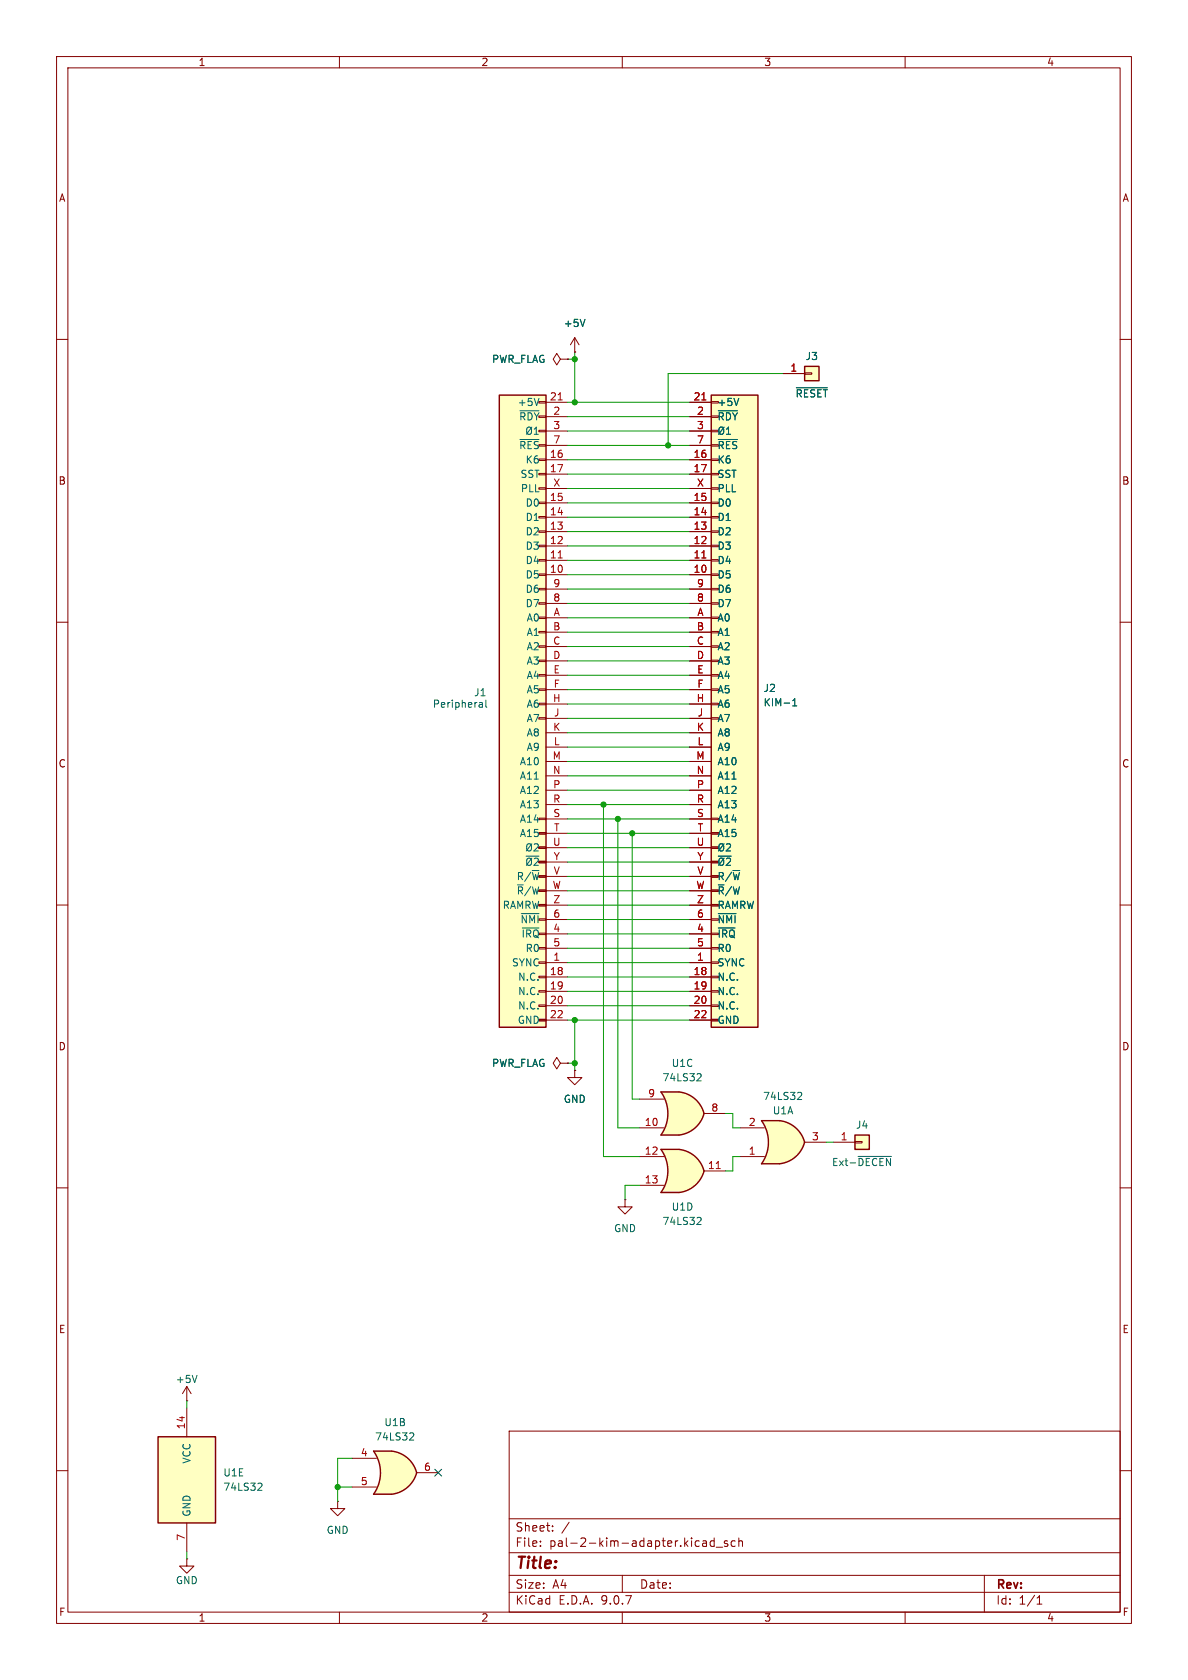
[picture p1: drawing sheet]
<svg xmlns="http://www.w3.org/2000/svg" width="210mm" height="297mm" viewBox="0 0 210 297" stroke-linecap="round" stroke-linejoin="round" font-family="sans-serif">
<g fill="none" stroke="#840000" stroke-width=".18">
<path d="M10 10h190v277h-190zM12 12h186v273h-186zM60 10v2M110 10v2M160 10v2M10 60h2M198 60h2M10 110h2M198 110h2M10 160h2M198 160h2M10 210h2"/>
<path d="M110.5 212.1v1.3h1.3l-1.3 1.2-1.3-1.2h1.3M110.5 212.1h.1M198 210h2M90 253h108v32h-108zM10 260h2M90 278.5h108M90 274.5h108M90 268.5h108M95.5 273.2v.2M95.5 272.5v.1M97.7 270.5v.2M97.7 269.8v.1"/>
<path d="M100.6 269.1l-1.3 1.9M110 278.5v3M124.2 272.5h.6l.1 .9M124.9 272.7l-.5 .1a.29 .29 0 0 0-.2 .3 .29 .29 0 0 0 .2 .3l.5-.1M126.2 272.5l-.4-.1-.3 .3v.4l.2 .2h.5M126.2 271.9v1.5M126.6 273.5h1.1M128.6 272.5l-.4-.1-.2 .2 .1 .2 .5 .2v.3h-.6M130 272.5l-.5-.1-.3 .3v.4l.2 .2h.6M130.6 272.5l.2-.1 .4 .1v.9M130.6 271.9v1.5M174 278.5v6.5"/>
<path d="M198 260h2M60 285v2M90 281.5h108M110 285v2M160 285v2M183.3 283.6h.9M183.3 282.5l.5-.4v1.5"/>
</g>
<path d="M125.7 69.9h8.3v111.7h-8.3z" fill="#ffffc2"/>
<path d="M125.7 69.9h8.3v111.7h-8.3z" fill="none" stroke="#840000" stroke-width=".25"/>
<g fill="none" stroke="#840000" stroke-width=".18">
<path d="M121.9 71.1h3.8M121.9 73.7h3.8M121.9 76.2h3.8M121.9 78.7h3.8M125.7 71h1.3v.2h-1.3zM125.7 73.5h1.3v.3h-1.3zM125.7 76.1h1.3v.2h-1.3zM125.7 78.6h1.3v.3h-1.3zM121.9 81.3h3.8M121.9 83.8h3.8M121.9 86.4h3.8M121.9 88.9h3.8"/>
<path d="M121.9 91.4h3.8M121.9 94h3.8M121.9 96.5h3.8M121.9 99.1h3.8M125.7 81.2h1.3v.2h-1.3zM125.7 83.7h1.3v.2h-1.3zM125.7 86.2h1.3v.3h-1.3zM125.7 88.8h1.3v.2h-1.3zM125.7 91.3h1.3v.3h-1.3zM125.7 93.9h1.3v.2h-1.3zM125.7 96.4h1.3v.2h-1.3zM125.7 98.9h1.3v.3h-1.3z"/>
<path d="M121.9 101.6h3.8M121.9 104.1h3.8M121.9 106.7h3.8M121.9 109.2h3.8M121.9 111.8h3.8M121.9 114.3h3.8M121.9 116.8h3.8M121.9 119.4h3.8M125.7 101.5h1.3v.2h-1.3zM125.7 104h1.3v.3h-1.3zM125.7 106.6h1.3v.2h-1.3zM125.7 109.1h1.3v.2h-1.3z"/>
<path d="M125.7 111.6h1.3v.3h-1.3zM125.7 114.2h1.3v.2h-1.3zM125.7 116.7h1.3v.3h-1.3zM125.7 119.3h1.3v.2h-1.3zM121.9 121.9h3.8M121.9 124.5h3.8M121.9 127h3.8M121.9 129.5h3.8M121.9 132.1h3.8M121.9 134.6h3.8M121.9 137.2h3.8M121.9 139.7h3.8"/>
<path d="M125.7 121.8h1.3v.2h-1.3zM125.7 124.3h1.3v.3h-1.3zM125.7 126.9h1.3v.2h-1.3zM121.9 142.2h3.8M121.9 144.8h3.8M121.9 147.3h3.8M121.9 149.9h3.8M121.9 152.4h3.8M121.9 154.9h3.8M121.9 157.5h3.8M125.7 144.7h1.3v.2h-1.3zM125.7 147.2h1.3v.2h-1.3z"/>
<path d="M125.7 149.7h1.3v.3h-1.3zM125.7 152.3h1.3v.2h-1.3zM125.7 154.8h1.3v.3h-1.3zM125.7 157.4h1.3v.2h-1.3zM125.7 159.9h1.3v.2h-1.3zM121.9 160h3.8M121.9 162.6h3.8M121.9 165.1h3.8M121.9 167.6h3.8M121.9 170.2h3.8M121.9 172.7h3.8M121.9 175.3h3.8"/>
<path d="M121.9 177.8h3.8M125.7 170.1h1.3v.2h-1.3zM125.7 172.6h1.3v.2h-1.3zM125.7 175.1h1.3v.3h-1.3zM125.7 177.7h1.3v.2h-1.3zM125.7 162.4h1.3v.3h-1.3zM125.7 165h1.3v.2h-1.3zM125.7 167.5h1.3v.3h-1.3zM121.9 180.3h3.8M125.7 180.2h1.3v.3h-1.3z"/>
</g>
<g fill="none" stroke="#006464" stroke-width=".18">
<path d="M127 72.6h3.3M127 77.7h3.3M127.3 75.6l.1-.1a.43 .43 0 0 1 .5 .4v.5a.42 .42 0 0 1-.4 .4 .42 .42 0 0 1-.4-.4v-.5zM128 75.5l-1 1.3M128.4 76.8h.7M128.4 75.9l.4-.4v1.3M130.6 70.4l-.4 1.3M140.1 124.8h.8M140.1 123.9l.4-.4v1.3M127 151.4h2.3M127.1 149.4l.3-.2a.43 .43 0 0 1 .5 .4v.4a.42 .42 0 0 1-.4 .5 .42 .42 0 0 1-.4-.5zM127.1 151.9l.3-.2a.43 .43 0 0 1 .5 .4v.5a.42 .42 0 0 1-.4 .4 .42 .42 0 0 1-.4-.4z"/>
<path d="M128 149.2l-1 1.2M128 151.7l-1 1.3M128.4 149.3l.5-.1 .2 .3-.7 .9h.7M128.4 151.8l.5-.1 .2 .4-.7 .9h.7M127 161.5h3.1M127 164.1h2.9"/>
</g>
<path d="M124.1 70.7h.7M124.1 98.6h.7" fill="none" stroke="#a90000" stroke-width=".18"/>
<path d="M142.2 64.8h2.6v2.5h-2.6z" fill="#ffffc2"/>
<path d="M142.2 64.8h2.6v2.5h-2.6z" fill="none" stroke="#840000" stroke-width=".25"/>
<path d="M101.6 59.7l-.8 1.3M101.6 59.7l.8 1.3M101.6 59.7v2.5M99.1 63.5l-.7-1-.6 1 .6 1 .7-1h1.2M100.3 63.5h.1M101.6 62.2h.1M138.4 66h3.8M142.2 65.9h1.3v.3h-1.3zM101.6 189.2v1.3h1.3l-1.3 1.3-1.3-1.3h1.3M101.6 189.2h.1" fill="none" stroke="#840000" stroke-width=".18"/>
<path d="M103.4 56.5l-.4 1.2M140.8 68.6h5.5" fill="none" stroke="#006464" stroke-width=".18"/>
<path d="M88.3 69.9h8.2v111.7h-8.2z" fill="#ffffc2"/>
<path d="M88.3 69.9h8.2v111.7h-8.2z" fill="none" stroke="#840000" stroke-width=".25"/>
<g fill="none" stroke="#840000" stroke-width=".18">
<path d="M95.2 71h1.3v.2h-1.3zM95.2 76.1h1.3v.2h-1.3zM96.5 71.1h3.8M96.5 73.7h3.8M96.5 76.2h3.8M96.5 78.7h3.8M95.2 81.2h1.3v.2h-1.3zM95.2 83.7h1.3v.2h-1.3zM95.2 86.2h1.3v.3h-1.3zM95.2 88.8h1.3v.2h-1.3zM95.2 91.3h1.3v.3h-1.3zM95.2 93.9h1.3v.2h-1.3z"/>
<path d="M95.2 96.4h1.3v.2h-1.3zM95.2 98.9h1.3v.3h-1.3zM96.5 81.3h3.8M96.5 83.8h3.8M96.5 86.4h3.8M96.5 88.9h3.8M96.5 91.4h3.8M96.5 94h3.8M96.5 96.5h3.8M96.5 99.1h3.8M95.2 101.5h1.3v.2h-1.3zM95.2 104h1.3v.3h-1.3z"/>
<path d="M95.2 106.6h1.3v.2h-1.3zM95.2 109.1h1.3v.2h-1.3zM95.2 111.6h1.3v.3h-1.3zM95.2 114.2h1.3v.2h-1.3zM95.2 116.7h1.3v.3h-1.3zM95.2 119.3h1.3v.2h-1.3zM96.5 101.6h3.8M96.5 104.1h3.8M96.5 106.7h3.8M96.5 109.2h3.8M96.5 111.8h3.8M96.5 114.3h3.8"/>
<path d="M96.5 116.8h3.8M96.5 119.4h3.8M95.2 121.8h1.3v.2h-1.3zM95.2 124.3h1.3v.3h-1.3zM95.2 126.9h1.3v.2h-1.3zM96.5 121.9h3.8M96.5 124.5h3.8M96.5 127h3.8M96.5 129.5h3.8M96.5 132.1h3.8M96.5 134.6h3.8M96.5 137.2h3.8"/>
<path d="M96.5 139.7h3.8M95.2 144.7h1.3v.2h-1.3zM95.2 147.2h1.3v.2h-1.3zM95.2 149.7h1.3v.3h-1.3zM95.2 152.3h1.3v.2h-1.3zM95.2 159.9h1.3v.2h-1.3zM96.5 142.2h3.8M96.5 144.8h3.8M96.5 147.3h3.8M96.5 149.9h3.8M96.5 152.4h3.8M96.5 154.9h3.8"/>
<path d="M96.5 157.5h3.8M95.2 170.1h1.3v.2h-1.3zM95.2 172.6h1.3v.2h-1.3zM95.2 175.1h1.3v.3h-1.3zM95.2 177.7h1.3v.2h-1.3zM95.2 167.5h1.3v.3h-1.3zM96.5 160h3.8M96.5 162.6h3.8M96.5 165.1h3.8M96.5 167.6h3.8M96.5 170.2h3.8M96.5 172.7h3.8"/>
<path d="M96.5 175.3h3.8M96.5 177.8h3.8M95.2 180.2h1.3v.3h-1.3zM96.5 180.3h3.8M33 247.6h.1M33 245.1l-.7 1.3M33 245.1l.8 1.3M33 245.1v2.5M33 275.6v1.3h1.3l-1.3 1.2-1.3-1.2h1.3M33 275.6h.1"/>
</g>
<g fill="none" stroke="#006464" stroke-width=".18">
<path d="M91.9 72.6h3.4M91.9 77.7h3.4M93.3 75.6l.1-.1a.43 .43 0 0 1 .6 .4v.5a.42 .42 0 0 1-.5 .4 .42 .42 0 0 1-.4-.4v-.5zM94 75.5l-1 1.3M94.4 76.8h.8M94.4 75.9l.4-.4v1.3M95.3 70.4l-.4 1.3M84.9 124.2h.2l.2 .2v.6M85.3 125h-.4M85.3 124.5l-.4 .1M85.9 123.8v1.1l.2 .1M93 151.4h2.3"/>
<path d="M93.2 149.4l.2-.2a.43 .43 0 0 1 .6 .4v.4a.42 .42 0 0 1-.5 .5 .42 .42 0 0 1-.4-.5zM93.2 151.9l.2-.2a.43 .43 0 0 1 .6 .4v.5a.42 .42 0 0 1-.5 .4 .42 .42 0 0 1-.4-.4zM94 149.2l-1 1.2M94 151.7l-1 1.3M94.4 149.3l.5-.1 .3 .3-.8 .9h.8M94.4 151.8l.5-.1 .3 .4-.8 .9h.8M92.1 161.5h3.2M92.3 164.1h3M34.8 243.1l-.4 1.3"/>
</g>
<path d="M98.7 70.7h.7M98.7 98.6h.7" fill="none" stroke="#a90000" stroke-width=".18"/>
<path d="M27.9 254h10.2v15.2h-10.2z" fill="#ffffc2"/>
<path d="M27.9 254h10.2v15.2h-10.2z" fill="none" stroke="#840000" stroke-width=".25"/>
<path d="M33 248.9v5.1M33 269.2v5.1M59.7 265.4v1.3h1.3l-1.3 1.3-1.3-1.3h1.3M59.7 265.4h.1" fill="none" stroke="#840000" stroke-width=".18"/>
<path d="M45.8 262.2l.4 .1 .1 .3-.8 .9h.8" fill="none" stroke="#006464" stroke-width=".18"/>
<path d="M134.6 198.1h3.2M134.6 205.7h3.2" fill="none" stroke="#ffffc2" stroke-width=".18"/>
<g fill="#ffffc2" stroke="#ffffc2" stroke-width=".18">
<path d="M137.8 198.1a5.2 5.2 0 0 1 4.4 3.8l-5 1.4z"/>
<path d="M137.3 200.6l4.9 1.3a5.1 5.1 0 0 1-4.4 3.8z"/>
</g>
<path d="M134.6 198.1h3.2v7.6h-3.2a6.6 6.6 0 0 0 0-7.6z" fill="#ffffc2"/>
<path d="M137.8 198.1h-3.2a6.6 6.6 0 0 1 0 7.6h3.2M137.8 198.1a5.2 5.2 0 0 1 4.4 3.8M142.2 201.9a5.1 5.1 0 0 1-4.4 3.8" fill="none" stroke="#840000" stroke-width=".25"/>
<path d="M130.8 199.4h4.3M130.8 204.5h4.3M142.2 201.9h3.8" fill="none" stroke="#840000" stroke-width=".18"/>
<path d="M141.2 193.1l.4 .1 .1 .3-.8 .9h.8" fill="none" stroke="#006464" stroke-width=".18"/>
<path d="M66 256.5h3.2M66 264.2h3.2" fill="none" stroke="#ffffc2" stroke-width=".18"/>
<g fill="#ffffc2" stroke="#ffffc2" stroke-width=".18">
<path d="M68.6 259l5.1 1.3a5.2 5.2 0 0 1-4.5 3.9z"/>
<path d="M69.2 256.5a5.1 5.1 0 0 1 4.5 3.9l-5 1.2z"/>
</g>
<path d="M66 256.5h3.2v7.7h-3.2a6.7 6.7 0 0 0 0-7.7z" fill="#ffffc2"/>
<path d="M69.2 256.5h-3.2a6.6 6.6 0 0 1 0 7.7h3.2M69.2 256.5a5.2 5.2 0 0 1 4.5 3.8 5.2 5.2 0 0 1-4.5 3.9" fill="none" stroke="#840000" stroke-width=".25"/>
<path d="M62.2 257.8h4.3M62.2 262.9h4.3M73.7 260.3h3.8" fill="none" stroke="#840000" stroke-width=".18"/>
<path d="M72.6 253.3l.4 .1 .1 .3-.7 .9h.7" fill="none" stroke="#006464" stroke-width=".18"/>
<path d="M151.1 200.7h2.6v2.5h-2.6z" fill="#ffffc2"/>
<path d="M151.1 200.7h2.6v2.5h-2.6z" fill="none" stroke="#840000" stroke-width=".25"/>
<path d="M99.1 188l-.7-1.1-.6 1.1 .6 1 .7-1h1.2M100.3 188h.1M147.3 201.9h3.8M151.1 201.8h1.3v.3h-1.3z" fill="none" stroke="#840000" stroke-width=".18"/>
<path d="M151.7 204.4h5.9" fill="none" stroke="#006464" stroke-width=".18"/>
<path d="M116.8 193h3.2M116.8 200.7h3.2" fill="none" stroke="#ffffc2" stroke-width=".18"/>
<g fill="#ffffc2" stroke="#ffffc2" stroke-width=".18">
<path d="M119.4 195.5l5.1 1.4a5.2 5.2 0 0 1-4.5 3.8z"/>
<path d="M120 193a5.1 5.1 0 0 1 4.5 3.9l-5 1.2z"/>
</g>
<path d="M116.8 193h3.2v7.7h-3.2a6.7 6.7 0 0 0 0-7.7z" fill="#ffffc2"/>
<path d="M120 200.7h-3.2a6.6 6.6 0 0 0 0-7.7h3.2a5.1 5.1 0 0 1 4.5 3.9 5.2 5.2 0 0 1-4.5 3.8" fill="none" stroke="#840000" stroke-width=".25"/>
<path d="M113 194.3h4.3M113 199.4h4.3M124.5 196.9h3.8" fill="none" stroke="#840000" stroke-width=".18"/>
<path d="M123.4 189.8l.4 .1 .1 .3-.7 .9h.7" fill="none" stroke="#006464" stroke-width=".18"/>
<path d="M116.8 203.2h3.2M116.8 210.8h3.2" fill="none" stroke="#ffffc2" stroke-width=".18"/>
<g fill="#ffffc2" stroke="#ffffc2" stroke-width=".18">
<path d="M119.4 205.7l5.1 1.3a5.2 5.2 0 0 1-4.5 3.8z"/>
<path d="M120 203.2a5.1 5.1 0 0 1 4.5 3.8l-5 1.3z"/>
</g>
<path d="M116.8 203.2h3.2v7.6h-3.2a6.7 6.7 0 0 0 0-7.6z" fill="#ffffc2"/>
<path d="M116.8 203.2h3.2a5.1 5.1 0 0 1 4.5 3.8 5.2 5.2 0 0 1-4.5 3.8h-3.2a6.6 6.6 0 0 0 0-7.6z" fill="none" stroke="#840000" stroke-width=".25"/>
<g fill="none" stroke="#840000" stroke-width=".18">
<path d="M100.3 63.5h.1M101.6 62.2h.1M121.9 71.1h3.8M121.9 73.7h3.8M121.9 76.2h3.8M121.9 78.7h3.8M138.4 66h3.8M121.9 81.3h3.8M121.9 83.8h3.8M121.9 86.4h3.8M121.9 88.9h3.8M121.9 91.4h3.8"/>
<path d="M121.9 94h3.8M121.9 96.5h3.8M121.9 99.1h3.8M121.9 101.6h3.8M121.9 104.1h3.8M121.9 106.7h3.8M121.9 109.2h3.8M121.9 111.8h3.8M121.9 114.3h3.8M121.9 116.8h3.8M121.9 119.4h3.8M121.9 121.9h3.8"/>
<path d="M121.9 124.5h3.8M121.9 127h3.8M121.9 129.5h3.8M121.9 132.1h3.8M121.9 134.6h3.8M121.9 137.2h3.8M121.9 139.7h3.8M121.9 142.2h3.8M121.9 144.8h3.8M121.9 147.3h3.8M121.9 149.9h3.8M121.9 152.4h3.8"/>
<path d="M121.9 154.9h3.8M121.9 157.5h3.8M121.9 160h3.8M121.9 162.6h3.8M121.9 165.1h3.8M121.9 167.6h3.8M121.9 170.2h3.8M121.9 172.7h3.8M121.9 175.3h3.8M121.9 177.8h3.8M100.3 188h.1M101.6 189.2h.1"/>
<path d="M121.9 180.3h3.8M113 204.5h4.3M113 209.6h4.3M124.5 207h3.8"/>
</g>
<path d="M124.1 70.7h.7M124.1 98.6h.7M126.6 206.6h.7" fill="none" stroke="#a90000" stroke-width=".18"/>
<g fill="none" stroke="#006464" stroke-width=".18">
<path d="M103.4 56.5l-.4 1.2M127 72.6h3.3M127 77.7h3.3M127.3 75.6l.1-.1a.43 .43 0 0 1 .5 .4v.5a.42 .42 0 0 1-.4 .4 .42 .42 0 0 1-.4-.4v-.5zM128 75.5l-1 1.3M128.4 76.8h.7M128.4 75.9l.4-.4v1.3M130.6 70.4l-.4 1.3M140.8 68.6h5.5M140.1 124.8h.8M140.1 123.9l.4-.4v1.3M127 151.4h2.3"/>
<path d="M127.1 149.4l.3-.2a.43 .43 0 0 1 .5 .4v.4a.42 .42 0 0 1-.4 .5 .42 .42 0 0 1-.4-.5zM127.1 151.9l.3-.2a.43 .43 0 0 1 .5 .4v.5a.42 .42 0 0 1-.4 .4 .42 .42 0 0 1-.4-.4zM128 149.2l-1 1.2M128 151.7l-1 1.3M128.4 149.3l.5-.1 .2 .3-.7 .9h.7M128.4 151.8l.5-.1 .2 .4-.7 .9h.7M127 161.5h3.1M127 164.1h2.9M123.4 215.2l.4 .1 .1 .3-.7 .9h.7"/>
</g>
<g fill="none" stroke="#009600" stroke-width=".18">
<path d="M100.3 63.5h1.3M100.3 71.1h21.6M100.3 78.7h21.6M100.3 76.2h21.6M100.3 73.7h21.6M101.6 62.2v8.9M138.4 66h-20.3v12.7M100.3 83.8h21.6M100.3 81.3h21.6M100.3 86.4h21.6M100.3 88.9h21.6M100.3 96.5h21.6"/>
<path d="M100.3 99.1h21.6M100.3 94h21.6M100.3 91.4h21.6M100.3 101.6h21.6M100.3 114.3h21.6M100.3 111.8h21.6M100.3 119.4h21.6M100.3 116.8h21.6M100.3 106.7h21.6M100.3 109.2h21.6M100.3 104.1h21.6M100.3 124.5h21.6"/>
<path d="M100.3 121.9h21.6M100.3 127h21.6M100.3 137.2h21.6M100.3 139.7h21.6M100.3 132.1h21.6M100.3 134.6h21.6M100.3 129.5h21.6M100.3 144.8h21.6M100.3 147.3h21.6M100.3 154.9h21.6M100.3 157.5h21.6M100.3 152.4h21.6"/>
<path d="M100.3 149.9h21.6M100.3 142.2h21.6M106.7 142.2v62.3h6.3M109.2 144.8v54.6h3.8M111.8 147.3v47h1.2M100.3 177.8h21.6M100.3 175.3h21.6M100.3 170.2h21.6M100.3 172.7h21.6M100.3 165.1h21.6M100.3 167.6h21.6M100.3 160h21.6"/>
<path d="M100.3 162.6h21.6M100.3 188h1.3M100.3 180.3h21.6M101.6 180.3v8.9M128.3 196.9h1.2v2.5h1.3M113 209.6h-2.5v2.5M130.8 204.5h-1.3v2.5h-1.2M146 201.9h1.3M33 247.6v1.3M62.2 257.8h-2.5v7.6M33 274.3v1.3M59.7 262.9h2.5"/>
</g>
<path d="M76.9 259.7l1.2 1.3M78.1 259.7l-1.2 1.3" fill="none" stroke="#000084" stroke-width=".18"/>
<g fill="#009600" stroke="#009600" stroke-width=".18">
<circle cx="111.8" cy="147.3" r=".46"/>
<circle cx="59.7" cy="262.9" r=".46"/>
<circle cx="101.6" cy="180.3" r=".46"/>
<circle cx="101.6" cy="188" r=".46"/>
<circle cx="101.6" cy="63.5" r=".46"/>
<circle cx="118.1" cy="78.7" r=".46"/>
<circle cx="101.6" cy="71.1" r=".46"/>
<circle cx="109.2" cy="144.8" r=".46"/>
<circle cx="106.7" cy="142.2" r=".46"/>
</g>
<text font-size="2.8" fill="#840000" x="91" y="277.9">Title:</text>
<g font-size="2.1" fill="#840000">
<text x="91" y="273.7">File:</text>
<text x="91" y="271">Sheet:</text>
<text x="97.1" y="273.7">pal-2-kim-adapter.kicad_sch</text>
<text x="91" y="281.1">Size:</text>
<text x="97.7" y="281.1">A4</text>
<text x="113" y="281.1">Date:</text>
<text x="176" y="281.3">Rev:</text>
<text x="91" y="283.9">KiCad</text>
<text x="98.7" y="283.9">E.D.A.</text>
<text x="106.3" y="283.9">9.0.7</text>
<text x="176" y="283.9">Id:</text>
<text x="180.1" y="283.9">1/1</text>
</g>
<g font-size="1.8" fill="#840000">
<text x="35" y="11.9">1</text>
<text x="85" y="11.9">2</text>
<text x="135" y="11.9">3</text>
<text x="185" y="11.9">4</text>
<text x="10.3" y="35.9">A</text>
<text x="198.4" y="35.9">A</text>
<text x="10.3" y="85.9">B</text>
<text x="198.3" y="85.9">B</text>
<text x="10.3" y="135.9">C</text>
<text x="198.3" y="135.9">C</text>
<text x="10.3" y="185.9">D</text>
<text x="198.3" y="185.9">D</text>
<text x="10.3" y="235.9">E</text>
<text x="198.3" y="235.9">E</text>
<text x="10.3" y="285.9">F</text>
<text x="35" y="286.9">1</text>
<text x="85" y="286.9">2</text>
<text x="135" y="286.9">3</text>
<text x="185" y="286.9">4</text>
<text x="198.4" y="285.9">F</text>
</g>
<g font-size="1.8" fill="#006464">
<text x="99.6" y="58">+5V</text>
<text x="86.9" y="64.4">PWR_FLAG</text>
<text x="142.3" y="63.9">J3</text>
<text x="91.4" y="72">+5V</text>
<text x="126.7" y="72">+5V</text>
<text x="140.5" y="70.5">~{RESET}</text>
<text x="91.7" y="74.5">~{RDY}</text>
<text x="126.7" y="74.5">~{RDY}</text>
<text x="91.7" y="79.6">~{RES}</text>
<text x="92.8" y="82.1">K6</text>
<text x="126.7" y="79.6">~{RES}</text>
<text x="126.7" y="82.1">K6</text>
<text x="91.9" y="84.7">SST</text>
<text x="92" y="87.2">PLL</text>
<text x="92.8" y="89.8">D0</text>
<text x="126.7" y="84.7">SST</text>
<text x="126.7" y="87.2">PLL</text>
<text x="126.7" y="89.8">D0</text>
<text x="92.8" y="92.3">D1</text>
<text x="92.8" y="94.8">D2</text>
<text x="126.7" y="92.3">D1</text>
<text x="126.7" y="94.8">D2</text>
<text x="92.8" y="97.4">D3</text>
<text x="92.8" y="99.9">D4</text>
<text x="126.7" y="97.4">D3</text>
<text x="126.7" y="99.9">D4</text>
<text x="92.8" y="102.5">D5</text>
<text x="92.8" y="105">D6</text>
<text x="92.8" y="107.5">D7</text>
<text x="126.7" y="102.5">D5</text>
<text x="126.7" y="105">D6</text>
<text x="126.7" y="107.5">D7</text>
<text x="93" y="110.1">A0</text>
<text x="93" y="112.6">A1</text>
<text x="126.7" y="110.1">A0</text>
<text x="126.7" y="112.6">A1</text>
<text x="93" y="115.2">A2</text>
<text x="93" y="117.7">A3</text>
<text x="126.7" y="115.2">A2</text>
<text x="126.7" y="117.7">A3</text>
<text x="76.4" y="125.3">Peripheral</text>
<text x="83.7" y="123.3">J1</text>
<text x="93" y="120.2">A4</text>
<text x="93" y="122.8">A5</text>
<text x="93" y="125.3">A6</text>
<text x="126.7" y="120.2">A4</text>
<text x="126.7" y="122.8">A5</text>
<text x="126.7" y="125.3">A6</text>
<text x="134.9" y="122.5">J2</text>
<text x="134.9" y="125.1">KIM-1</text>
<text x="93" y="127.9">A7</text>
<text x="93" y="130.4">A8</text>
<text x="126.7" y="127.9">A7</text>
<text x="126.7" y="130.4">A8</text>
<text x="91.8" y="135.5">A10</text>
<text x="93" y="132.9">A9</text>
<text x="126.7" y="132.9">A9</text>
<text x="126.7" y="135.5">A10</text>
<text x="91.8" y="138">A11</text>
<text x="91.8" y="140.6">A12</text>
<text x="91.8" y="143.1">A13</text>
<text x="126.7" y="138">A11</text>
<text x="126.7" y="140.6">A12</text>
<text x="126.7" y="143.1">A13</text>
<text x="91.8" y="145.6">A14</text>
<text x="91.8" y="148.2">A15</text>
<text x="126.7" y="145.6">A14</text>
<text x="126.7" y="148.2">A15</text>
<text x="91.2" y="155.8">R/~{W}</text>
<text x="126.7" y="155.8">R/~{W}</text>
<text x="88.8" y="160.9">RAMRW</text>
<text x="91.2" y="158.3">~{R}/W</text>
<text x="126.7" y="158.3">~{R}/W</text>
<text x="126.7" y="160.9">RAMRW</text>
<text x="91.9" y="163.4">~{NMI}</text>
<text x="92.1" y="166">~{IRQ}</text>
<text x="126.7" y="163.4">~{NMI}</text>
<text x="126.7" y="166">~{IRQ}</text>
<text x="90.4" y="171">SYNC</text>
<text x="91.5" y="173.6">N.C.</text>
<text x="92.8" y="168.5">R0</text>
<text x="126.7" y="168.5">R0</text>
<text x="126.7" y="171">SYNC</text>
<text x="126.7" y="173.6">N.C.</text>
<text x="91.5" y="176.1">N.C.</text>
<text x="91.5" y="178.7">N.C.</text>
<text x="126.7" y="176.1">N.C.</text>
<text x="126.7" y="178.7">N.C.</text>
<text x="91.4" y="181.2">GND</text>
<text x="126.7" y="181.2">GND</text>
<text x="86.9" y="188.8">PWR_FLAG</text>
<text x="117" y="191.4">74LS32</text>
<text x="118.6" y="188.8">U1C</text>
<text x="99.6" y="195.2">GND</text>
<text x="134.8" y="194.7">74LS32</text>
<text x="136.5" y="197.2">U1A</text>
<text x="151.2" y="199.7">J4</text>
<text x="147" y="206.3">Ext-~{DECEN}</text>
<text x="118.6" y="214.2">U1D</text>
<text x="108.5" y="218">GND</text>
<text x="117" y="216.8">74LS32</text>
<text x="31" y="244.7">+5V</text>
<text x="66.2" y="254.9">74LS32</text>
<text x="67.8" y="252.3">U1B</text>
<text x="33.9" y="258.8" transform="rotate(-90 33.9 258.8)">VCC</text>
<text x="39.4" y="261.2">U1E</text>
<text x="39.4" y="263.8">74LS32</text>
<text x="33.9" y="268.2" transform="rotate(-90 33.9 268.2)">GND</text>
<text x="57.7" y="271.4">GND</text>
<text x="31" y="280.3">GND</text>
</g>
<g font-size="1.8" fill="#a90000">
<text x="139.6" y="65.8">1</text>
<text x="97.1" y="70.9">21</text>
<text x="122.5" y="70.9">21</text>
<text x="97.7" y="73.4">2</text>
<text x="97.7" y="75.9">3</text>
<text x="123.1" y="73.4">2</text>
<text x="123.1" y="75.9">3</text>
<text x="97.1" y="81">16</text>
<text x="97.1" y="83.6">17</text>
<text x="97.7" y="78.5">7</text>
<text x="122.5" y="81">16</text>
<text x="122.5" y="83.6">17</text>
<text x="123.1" y="78.5">7</text>
<text x="97.1" y="88.6">15</text>
<text x="97.7" y="86.1">X</text>
<text x="122.5" y="88.6">15</text>
<text x="123.1" y="86.1">X</text>
<text x="97.1" y="91.2">14</text>
<text x="97.1" y="93.7">13</text>
<text x="122.5" y="91.2">14</text>
<text x="122.5" y="93.7">13</text>
<text x="97.1" y="96.3">12</text>
<text x="97.1" y="98.8">11</text>
<text x="97.1" y="101.3">10</text>
<text x="122.5" y="96.3">12</text>
<text x="122.5" y="98.8">11</text>
<text x="122.5" y="101.3">10</text>
<text x="97.7" y="103.9">9</text>
<text x="97.7" y="106.4">8</text>
<text x="123.1" y="103.9">9</text>
<text x="123.1" y="106.4">8</text>
<text x="97.7" y="111.5">B</text>
<text x="97.8" y="109">A</text>
<text x="123.1" y="111.5">B</text>
<text x="123.2" y="109">A</text>
<text x="97.7" y="114">C</text>
<text x="97.7" y="116.6">D</text>
<text x="97.7" y="119.1">E</text>
<text x="123.1" y="114">C</text>
<text x="123.1" y="116.6">D</text>
<text x="123.1" y="119.1">E</text>
<text x="97.7" y="124.2">H</text>
<text x="97.8" y="121.7">F</text>
<text x="123.1" y="124.2">H</text>
<text x="123.2" y="121.7">F</text>
<text x="97.7" y="129.3">K</text>
<text x="97.8" y="131.8">L</text>
<text x="97.8" y="126.7">J</text>
<text x="123.1" y="129.3">K</text>
<text x="123.2" y="131.8">L</text>
<text x="123.2" y="126.7">J</text>
<text x="97.6" y="134.4">M</text>
<text x="97.7" y="136.9">N</text>
<text x="123" y="134.4">M</text>
<text x="123.1" y="136.9">N</text>
<text x="97.7" y="139.4">P</text>
<text x="97.7" y="142">R</text>
<text x="123.1" y="139.4">P</text>
<text x="123.1" y="142">R</text>
<text x="97.7" y="149.6">U</text>
<text x="97.7" y="144.5">S</text>
<text x="97.8" y="147.1">T</text>
<text x="123.1" y="149.6">U</text>
<text x="123.1" y="144.5">S</text>
<text x="123.2" y="147.1">T</text>
<text x="97.8" y="152.1">Y</text>
<text x="97.8" y="154.7">V</text>
<text x="123.2" y="152.1">Y</text>
<text x="123.2" y="154.7">V</text>
<text x="97.6" y="157.2">W</text>
<text x="97.7" y="159.8">Z</text>
<text x="123" y="157.2">W</text>
<text x="123.1" y="159.8">Z</text>
<text x="97.7" y="162.3">6</text>
<text x="97.7" y="164.8">4</text>
<text x="97.7" y="167.4">5</text>
<text x="123.1" y="162.3">6</text>
<text x="123.1" y="164.8">4</text>
<text x="123.1" y="167.4">5</text>
<text x="97.1" y="172.5">18</text>
<text x="97.7" y="169.9">1</text>
<text x="122.5" y="172.5">18</text>
<text x="123.1" y="169.9">1</text>
<text x="97.1" y="175">19</text>
<text x="97.1" y="177.5">20</text>
<text x="122.5" y="175">19</text>
<text x="122.5" y="177.5">20</text>
<text x="97.1" y="180.1">22</text>
<text x="122.5" y="180.1">22</text>
<text x="114.5" y="194.1">9</text>
<text x="125.7" y="196.6">8</text>
<text x="113.9" y="199.1">10</text>
<text x="132.3" y="199.1">2</text>
<text x="143.4" y="201.7">3</text>
<text x="148.5" y="201.7">1</text>
<text x="113.9" y="204.2">12</text>
<text x="113.9" y="209.3">13</text>
<text x="125.1" y="206.8">11</text>
<text x="132.3" y="204.2">1</text>
<text x="32.8" y="252.8" transform="rotate(-90 32.8 252.8)">14</text>
<text x="63.7" y="257.6">4</text>
<text x="63.7" y="262.6">5</text>
<text x="74.9" y="260.1">6</text>
<text x="32.8" y="272.5" transform="rotate(-90 32.8 272.5)">7</text>
</g>
</svg>
